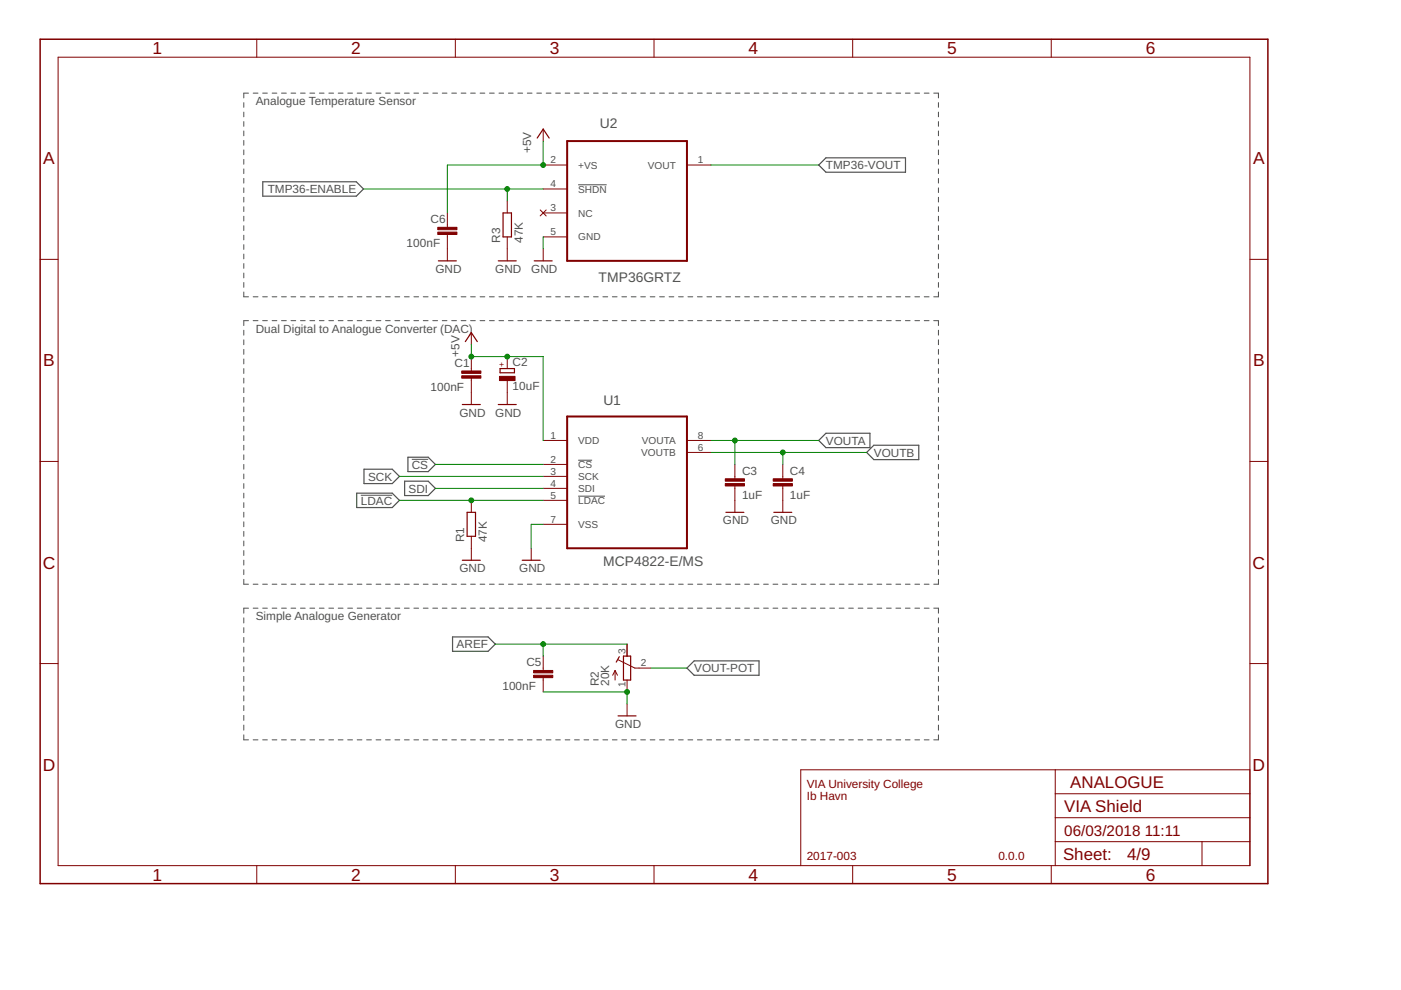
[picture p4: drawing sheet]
<svg xmlns="http://www.w3.org/2000/svg" width="297mm" height="210mm" viewBox="0 0 297 210" stroke-linecap="round" stroke-linejoin="round" font-family="sans-serif">
<g fill="none" stroke="#505050" stroke-width=".21">
<path d="M52.7 19.7h-1v1.1M53.7 19.7h1M55.7 19.7h1M57.7 19.7h1M59.7 19.7h1M61.7 19.7h1M63.7 19.7h1M65.7 19.7h1M67.7 19.7h1M69.7 19.7h1M71.7 19.7h1M73.7 19.7h1"/>
<path d="M75.7 19.7h1M77.7 19.7h1M79.7 19.7h1.1M81.7 19.7h1M83.7 19.7h1.1M85.7 19.7h1.1M87.8 19.7h1M89.7 19.7h1.1M91.8 19.7h1M93.8 19.7h1M95.8 19.7h1M97.8 19.7h1"/>
<path d="M99.8 19.7h1M101.8 19.7h1M103.8 19.7h1M105.8 19.7h1M107.8 19.7h1M109.8 19.7h1M111.8 19.7h1M113.8 19.7h1M115.8 19.7h1M117.8 19.7h1M119.8 19.7h1M121.8 19.7h1"/>
<path d="M123.8 19.7h1M125.8 19.7h1M127.8 19.7h1M129.8 19.7h1M131.8 19.7h1M133.8 19.7h1.1M135.8 19.7h1M137.9 19.7h1M139.8 19.7h1.1M141.9 19.7h1M143.9 19.7h1M145.9 19.7h1"/>
<path d="M147.9 19.7h1M149.9 19.7h1M151.9 19.7h1M153.9 19.7h1M155.9 19.7h1M157.9 19.7h1M159.9 19.7h1M161.9 19.7h1M163.9 19.7h1M165.9 19.7h1M167.9 19.7h1M169.9 19.7h1"/>
<path d="M171.9 19.7h1M173.9 19.7h1M175.9 19.7h1M177.9 19.7h1M179.9 19.7h1M181.9 19.7h1M183.9 19.7h1.1M185.9 19.7h1M188 19.7h1M189.9 19.7h1.1M192 19.7h1M194 19.7h1"/>
<path d="M196 19.7h1M198 19.7h1v1.1M51.7 21.8v1M51.7 23.8v1M51.7 25.8v1M51.7 27.8v1M51.7 29.8v1M51.7 31.8v1M51.7 33.8v1M51.7 35.8v1M51.7 37.8v1M51.7 39.8v1"/>
<path d="M122.6 39.2h6M199 21.8v1M199 23.8v1M199 25.8v1M199 27.8v1M199 29.8v1M199 31.8v1M199 33.8v1M199 35.8v1M199 37.8v1M199 39.8v1M51.7 41.8v1"/>
<path d="M51.7 43.8v1.1M51.7 45.8v1.1M51.7 47.9v1M51.7 49.9v1M51.7 51.9v1M51.7 53.9v1M51.7 55.9v1M51.7 57.9v1M51.7 59.9v1M199 41.8v1M199 43.8v1.1M199 45.8v1.1"/>
<path d="M199 47.9v1M199 49.9v1M199 51.9v1M199 53.9v1M199 55.9v1M199 57.9v1M199 59.9v1M51.7 61.9v1h1M51.7 70v1.1M51.7 72.1v1M51.7 74.1v1M51.7 76.1v1.1"/>
<path d="M51.7 78.1v1.1M52.7 68h-1v1M53.7 62.9h1M53.7 68h1M55.7 62.9h1M55.7 68h1M57.7 62.9h1M57.7 68h1M59.7 62.9h1M59.7 68h1M61.7 62.9h1M61.7 68h1"/>
<path d="M63.7 62.9h1M63.7 68h1M65.7 62.9h1M65.7 68h1M67.7 62.9h1M67.7 68h1M69.7 62.9h1M69.7 68h1M71.7 62.9h1M71.7 68h1M73.7 62.9h1M73.7 68h1"/>
<path d="M75.7 62.9h1M75.7 68h1M77.7 62.9h1M77.7 68h1M79.7 62.9h1.1M79.7 68h1.1M81.7 62.9h1M81.7 68h1M83.7 62.9h1.1M83.7 68h1.1M85.7 62.9h1.1M85.7 68h1.1"/>
<path d="M87.8 62.9h1M87.8 68h1M89.7 62.9h1.1M89.7 68h1.1M91.8 62.9h1M91.8 68h1M93.8 62.9h1M93.8 68h1M95.8 62.9h1M95.8 68h1M97.8 62.9h1M97.8 68h1"/>
<path d="M99.8 62.9h1M99.8 68h1M101.8 62.9h1M101.8 68h1M103.8 62.9h1M103.8 68h1M105.8 62.9h1M105.8 68h1M107.8 62.9h1M107.8 68h1M109.8 62.9h1M109.8 68h1"/>
<path d="M111.8 62.9h1M111.8 68h1M113.8 62.9h1M113.8 68h1M115.8 62.9h1M115.8 68h1M117.8 62.9h1M117.8 68h1M119.8 62.9h1M119.8 68h1M121.8 62.9h1M121.8 68h1"/>
<path d="M123.8 62.9h1M123.8 68h1M125.8 62.9h1M125.8 68h1M127.8 62.9h1M127.8 68h1M129.8 62.9h1M129.8 68h1M131.8 62.9h1M131.8 68h1M133.8 62.9h1.1M133.8 68h1.1"/>
<path d="M135.8 62.9h1M135.8 68h1M137.9 62.9h1M137.9 68h1M139.8 62.9h1.1M139.8 68h1.1M141.9 62.9h1M141.9 68h1M143.9 62.9h1M143.9 68h1M145.9 62.9h1M145.9 68h1"/>
<path d="M147.9 62.9h1M147.9 68h1M149.9 62.9h1M149.9 68h1M151.9 62.9h1M151.9 68h1M153.9 62.9h1M153.9 68h1M155.9 62.9h1M155.9 68h1M157.9 62.9h1M157.9 68h1"/>
<path d="M159.9 62.9h1M159.9 68h1M161.9 62.9h1M161.9 68h1M163.9 62.9h1M163.9 68h1M165.9 62.9h1M165.9 68h1M167.9 62.9h1M167.9 68h1M169.9 62.9h1M169.9 68h1"/>
<path d="M171.9 62.9h1M171.9 68h1M173.9 62.9h1M173.9 68h1M175.9 62.9h1M175.9 68h1M177.9 62.9h1M177.9 68h1M179.9 62.9h1M179.9 68h1M181.9 62.9h1M181.9 68h1"/>
<path d="M183.9 62.9h1.1M183.9 68h1.1M185.9 62.9h1M185.9 68h1M188 62.9h1M188 68h1M189.9 62.9h1.1M189.9 68h1.1M192 62.9h1M192 68h1M194 62.9h1M194 68h1"/>
<path d="M196 62.9h1M196 68h1M198 68h1v1M199 61.9v1h-1M199 70v1.1M199 72.1v1M199 74.1v1M199 76.1v1.1M199 78.1v1.1M51.7 80.2v1M51.7 82.2v1M51.7 84.2v1.1"/>
<path d="M51.7 86.3v1M51.7 88.3v1M51.7 90.3v1.1M51.7 92.4v1M51.7 94.4v1M51.7 96.4v1.1M51.7 98.5v1M87.3 97.4h3.5M122.6 97.6h2.9M199 80.2v1M199 82.2v1M199 84.2v1.1"/>
<path d="M199 86.3v1M199 88.3v1M199 90.3v1.1M199 92.4v1M199 94.4v1M199 96.4v1.1M199 98.5v1M51.7 100.5v1M51.7 102.5v1M51.7 104.6v1M51.7 106.6v1M51.7 108.6v1"/>
<path d="M51.7 110.6v1.1M51.7 112.7v1M51.7 114.7v1M51.7 116.7v1.1M51.7 118.8v1M76.5 105h6.7M122.6 105.2h5.7M199 100.5v1M199 102.5v1M199 104.6v1M199 106.6v1M199 108.6v1"/>
<path d="M199 110.6v1.1M199 112.7v1M199 114.7v1M199 116.7v1.1M199 118.8v1M51.7 120.8v1M51.7 122.8v1.1h1M51.7 131v1.1M51.7 133.1v1M51.7 135.1v1.1M51.7 137.2v1.1M51.7 139.3v1"/>
<path d="M52.7 128.9h-1v1.1M53.7 123.9h1M53.7 128.9h1M55.7 123.9h1M55.7 128.9h1M57.7 123.9h1M57.7 128.9h1M59.7 123.9h1M59.7 128.9h1M61.7 123.9h1M61.7 128.9h1M63.7 123.9h1"/>
<path d="M63.7 128.9h1M65.7 123.9h1M65.7 128.9h1M67.7 123.9h1M67.7 128.9h1M69.7 123.9h1M69.7 128.9h1M71.7 123.9h1M71.7 128.9h1M73.7 123.9h1M73.7 128.9h1M75.7 123.9h1"/>
<path d="M75.7 128.9h1M77.7 123.9h1M77.7 128.9h1M79.7 123.9h1.1M79.7 128.9h1.1M81.7 123.9h1M81.7 128.9h1M83.7 123.9h1.1M83.7 128.9h1.1M85.7 123.9h1.1M85.7 128.9h1.1M87.8 123.9h1"/>
<path d="M87.8 128.9h1M89.7 123.9h1.1M89.7 128.9h1.1M91.8 123.9h1M91.8 128.9h1M93.8 123.9h1M93.8 128.9h1M95.8 123.9h1M95.8 128.9h1M97.8 123.9h1M97.8 128.9h1M99.8 123.9h1"/>
<path d="M99.8 128.9h1M101.8 123.9h1M101.8 128.9h1M103.8 123.9h1M103.8 128.9h1M105.8 123.9h1M105.8 128.9h1M107.8 123.9h1M107.8 128.9h1M109.8 123.9h1M109.8 128.9h1M111.8 123.9h1"/>
<path d="M111.8 128.9h1M113.8 123.9h1M113.8 128.9h1M115.8 123.9h1M115.8 128.9h1M117.8 123.9h1M117.8 128.9h1M119.8 123.9h1M119.8 128.9h1M121.8 123.9h1M121.8 128.9h1M123.8 123.9h1"/>
<path d="M123.8 128.9h1M125.8 123.9h1M125.8 128.9h1M127.8 123.9h1M127.8 128.9h1M129.8 123.9h1M129.8 128.9h1M131.8 123.9h1M131.8 128.9h1M133.8 123.9h1.1M133.8 128.9h1.1M135.8 123.9h1"/>
<path d="M135.8 128.9h1M137.9 123.9h1M137.9 128.9h1M139.8 123.9h1.1M139.8 128.9h1.1M141.9 123.9h1M141.9 128.9h1M143.9 123.9h1M143.9 128.9h1M145.9 123.9h1M145.9 128.9h1M147.9 123.9h1"/>
<path d="M147.9 128.9h1M149.9 123.9h1M149.9 128.9h1M151.9 123.9h1M151.9 128.9h1M153.9 123.9h1M153.9 128.9h1M155.9 123.9h1M155.9 128.9h1M157.9 123.9h1M157.9 128.9h1M159.9 123.9h1"/>
<path d="M159.9 128.9h1M161.9 123.9h1M161.9 128.9h1M163.9 123.9h1M163.9 128.9h1M165.9 123.9h1M165.9 128.9h1M167.9 123.9h1M167.9 128.9h1M169.9 123.9h1M169.9 128.9h1M171.9 123.9h1"/>
<path d="M171.9 128.9h1M173.9 123.9h1M173.9 128.9h1M175.9 123.9h1M175.9 128.9h1M177.9 123.9h1M177.9 128.9h1M179.9 123.9h1M179.9 128.9h1M181.9 123.9h1M181.9 128.9h1M183.9 123.9h1.1"/>
<path d="M183.9 128.9h1.1M185.9 123.9h1M185.9 128.9h1M188 123.9h1M188 128.9h1M189.9 123.9h1.1M189.9 128.9h1.1M192 123.9h1M192 128.9h1M194 123.9h1M194 128.9h1M196 123.9h1"/>
<path d="M196 128.9h1M198 128.9h1v1.1M199 120.8v1M199 122.8v1.1h-1M199 131v1.1M199 133.1v1M199 135.1v1.1M199 137.2v1.1M199 139.3v1M51.7 141.4v1M51.7 143.4v1.1M51.7 145.5v1"/>
<path d="M51.7 147.5v1.1M51.7 149.6v1.1M51.7 151.7v1M51.7 153.7v1.1M51.7 155.8v1.1h1M53.7 156.9h1M55.7 156.9h1M57.7 156.9h1M59.7 156.9h1M61.7 156.9h1M63.7 156.9h1M65.7 156.9h1"/>
<path d="M67.7 156.9h1M69.7 156.9h1M71.7 156.9h1M73.7 156.9h1M75.7 156.9h1M77.7 156.9h1M79.7 156.9h1.1M81.7 156.9h1M83.7 156.9h1.1M85.7 156.9h1.1M87.8 156.9h1M89.7 156.9h1.1"/>
<path d="M91.8 156.9h1M93.8 156.9h1M95.8 156.9h1M97.8 156.9h1M99.8 156.9h1M101.8 156.9h1M103.8 156.9h1M105.8 156.9h1M107.8 156.9h1M109.8 156.9h1M111.8 156.9h1M113.8 156.9h1"/>
<path d="M115.8 156.9h1M117.8 156.9h1M119.8 156.9h1M121.8 156.9h1M123.8 156.9h1M125.8 156.9h1M127.8 156.9h1M129.8 156.9h1M131.8 156.9h1M133.8 156.9h1.1M135.8 156.9h1M137.9 156.9h1"/>
<path d="M139.8 156.9h1.1M141.9 156.9h1M143.9 156.9h1M145.9 156.9h1M147.9 156.9h1M149.9 156.9h1M151.9 156.9h1M153.9 156.9h1M155.9 156.9h1M157.9 156.9h1M159.9 156.9h1M161.9 156.9h1"/>
<path d="M163.9 156.9h1M165.9 156.9h1M167.9 156.9h1M169.9 156.9h1M171.9 156.9h1M173.9 156.9h1M175.9 156.9h1M177.9 156.9h1M179.9 156.9h1M181.9 156.9h1M183.9 156.9h1.1M185.9 156.9h1"/>
<path d="M188 156.9h1M189.9 156.9h1.1M192 156.9h1M194 156.9h1M196 156.9h1M199 141.4v1M199 143.4v1.1M199 145.5v1M199 147.5v1.1M199 149.6v1.1M199 151.7v1M199 153.7v1.1"/>
<path d="M199 155.8v1.1h-1"/>
</g>
<path d="M55.7 38.5h19.8l1.6 1.6-1.6 1.5h-19.8zM173.6 35l1.5-1.5h16.9v3h-16.9zM77.2 99.5h6l1.5 1.5-1.5 1.5h-6zM86.5 96.9h4.3l1.5 1.6-1.5 1.5h-4.3zM173.6 93.4l1.5-1.5h9.3v3h-9.3zM183.7 95.9l1.6-1.5h9.5v3.1h-9.5zM75.6 104.6h7.6l1.5 1.5-1.5 1.5h-7.6zM85.8 102h5l1.5 1.5-1.5 1.6h-5zM95.9 135h7.6l1.5 1.6-1.5 1.5h-7.6zM145.6 141.6l1.6-1.5h13.7v3.1h-13.7z" fill="none" stroke="#505050" stroke-width=".25"/>
<g fill="none" stroke="#800000" stroke-width=".21">
<path d="M12.3 12.1h252.7v171.4h-252.7zM54.4 8.3v3.8M96.5 8.3v3.8M138.7 8.3v3.8M180.8 8.3v3.8M222.9 8.3v3.8M115.2 27.4v2.5M115.2 35h5M145.6 35h5.1M8.5 55h3.8M94.8 45.1v3.1M94.8 49.7v5.6"/>
<path d="M107.5 42.6v2.5M107.5 50.2v5.1M114.5 44.5l1.3 1.3M115.2 52.8v2.5M115.2 50.2h5M115.2 45.1h5M115.2 40.1h5M115.8 44.5l-1.3 1.3M265 55h3.8M99.9 70.5v2.6M99.9 75.6v3.1M107.5 75.6v2.5"/>
<path d="M8.5 97.8h3.8M99.9 80.2v5.6M107.5 80.7v5.1M115.2 93.4h5M115.2 98.5h5M145.6 93.4h5.1M145.6 95.9h5.1M155.8 98.5v3M166 98.5v3M265 97.8h3.8M99.9 106.1v2.5M99.9 113.7v5.1"/>
<path d="M112.6 116.2v2.6M115.2 101h5M115.2 103.5h5M115.2 106.1h5M115.2 111.2h5M155.8 103v5.6M166 103v5.6M115.2 139.1v3.1M131.1 139.9l3.5 1.7h3.4M132.9 136.6v2.5M8.5 140.7h3.8M115.2 143.7v3"/>
<path d="M130.4 142.2v2M130.4 142.2l-.5 1M130.4 142.2l.5 1M132.9 144.2v2.5M132.9 149.2v2.6M265 140.7h3.8M223.7 178.5h41.3M223.7 163.2v20.3M223.7 173.4h41.3M223.7 168.3h41.3M254.8 178.5v5M265 163.2h-95.2v20.3"/>
<path d="M54.4 183.5v3.8M96.5 183.5v3.8M138.7 183.5v3.8M180.8 183.5v3.8M222.9 183.5v3.8"/>
</g>
<path d="M8.5 8.3h260.3v179h-260.3z" fill="none" stroke="#800000" stroke-width=".32"/>
<path d="M120.2 29.9h25.4v25.4h-25.4zM120.2 88.3h25.4v27.9h-25.4z" fill="none" stroke="#800000" stroke-width=".42"/>
<g fill="#800000" stroke="#800000" stroke-width=".21">
<path d="M97.9 79.7h4.1v.5h-4.1z"/>
<path d="M97.9 78.7h4.1v.5h-4.1z"/>
<path d="M105.9 79.8h3.3v.9h-3.3z"/>
<path d="M153.8 102.5h4v.5h-4z"/>
<path d="M153.8 101.5h4v.5h-4z"/>
<path d="M163.9 102.5h4.1v.5h-4.1z"/>
<path d="M163.9 101.5h4.1v.5h-4.1z"/>
<path d="M113.1 143.2h4.1v.5h-4.1z"/>
<path d="M113.1 142.2h4.1v.5h-4.1z"/>
<path d="M92.8 49.2h4.1v.5h-4.1z"/>
<path d="M92.8 48.2h4.1v.5h-4.1z"/>
</g>
<g fill="none" stroke="#800000" stroke-width=".25">
<path d="M113.9 29.3l1.3-1.9 1.2 1.9M92.9 55.3h3.9M105.6 55.3h3.9M106.7 45.1h1.7v5.1h-1.7zM113.3 55.3h3.8M98.7 72.4l1.2-1.9 1.3 1.9M106 78.1h3.1v.9h-3.1zM98 85.8h3.8M105.6 85.8h3.9M98 118.8h3.8M99 108.6h1.8v5.1h-1.8zM110.7 118.8h3.8"/>
<path d="M153.9 108.6h3.8M164.1 108.6h3.8M131.3 139.2l-.6 1.2M132.2 139.1h1.5v5.1h-1.5zM131 151.8h3.9"/>
</g>
<g fill="none" stroke="#008000" stroke-width=".21">
<path d="M115.2 29.9v5.1h-20.4v10.1M150.7 35h22.9M77.1 40.1h38.1M107.5 40.1v2.5M115.2 50.2v2.6M99.9 73.1v2.5h15.3v17.8M92.3 98.5h22.9M150.7 93.4h22.9M150.7 95.9h33M155.8 93.4v5.1M166 95.9v2.6M84.7 101h30.5"/>
<path d="M84.7 106.1h30.5M92.3 103.5h22.9M115.2 111.2h-2.6v5M105 136.6h27.9M115.2 136.6v2.5M115.2 146.7h17.7v2.5M138 141.6h7.6"/>
</g>
<g fill="#008000" stroke="#008000" stroke-width=".21">
<circle cx="107.5" cy="75.6" r=".51"/>
<circle cx="99.9" cy="75.6" r=".51"/>
<circle cx="115.2" cy="35" r=".51"/>
<circle cx="132.9" cy="146.7" r=".51"/>
<circle cx="99.9" cy="106.1" r=".51"/>
<circle cx="155.8" cy="93.4" r=".51"/>
<circle cx="166" cy="95.9" r=".51"/>
<circle cx="115.2" cy="136.6" r=".51"/>
<circle cx="107.5" cy="40.1" r=".51"/>
</g>
<g font-size="3.7" fill="#800000">
<text x="32.4" y="11.5">1</text>
<text x="74.5" y="11.5">2</text>
<text x="116.6" y="11.5">3</text>
<text x="158.7" y="11.5">4</text>
<text x="200.8" y="11.5">5</text>
<text x="242.9" y="11.5">6</text>
<text x="9.2" y="34.8">A</text>
<text x="265.7" y="34.8">A</text>
<text x="9.2" y="77.7">B</text>
<text x="265.7" y="77.7">B</text>
<text x="9.1" y="120.6">C</text>
<text x="265.6" y="120.6">C</text>
<text x="9.1" y="163.4">D</text>
<text x="265.6" y="163.4">D</text>
<text x="32.4" y="186.7">1</text>
<text x="74.5" y="186.7">2</text>
<text x="116.6" y="186.7">3</text>
<text x="158.7" y="186.7">4</text>
<text x="200.8" y="186.7">5</text>
<text x="242.9" y="186.7">6</text>
</g>
<g font-size="3.6" fill="#800000">
<text x="226.9" y="167">ANALOGUE</text>
<text x="225.6" y="172.1">VIA Shield</text>
<text x="225.4" y="182.4">Sheet:</text>
<text x="239" y="182.3">4/9</text>
</g>
<g font-size="3.2" fill="#800000">
<text x="225.6" y="177.2">06/03/2018</text>
<text x="242.7" y="177.2">11:11</text>
</g>
<g font-size="2.9" fill="#505050">
<text x="127.2" y="27.1">U2</text>
<text x="126.9" y="59.7">TMP36GRTZ</text>
<text x="127.9" y="85.8">U1</text>
<text x="127.9" y="120.1">MCP4822-E/MS</text>
</g>
<g font-size="2.5" fill="#505050">
<text x="54.2" y="22.3">Analogue Temperature Sensor</text>
<text x="112.6" y="32.4" transform="rotate(-90 112.6 32.4)">+5V</text>
<text x="175.1" y="35.9">TMP36-VOUT</text>
<text x="56.8" y="41">TMP36-ENABLE</text>
<text x="91.3" y="47.3">C6</text>
<text x="86.2" y="52.4">100nF</text>
<text x="106.1" y="51.5" transform="rotate(-90 106.1 51.5)">R3</text>
<text x="110.9" y="51.5" transform="rotate(-90 110.9 51.5)">47K</text>
<text x="92.3" y="57.8">GND</text>
<text x="105" y="57.8">GND</text>
<text x="112.6" y="57.8">GND</text>
<text x="54.2" y="70.5">Dual Digital to Analogue Converter (DAC)</text>
<text x="96.4" y="77.8">C1</text>
<text x="97.4" y="75.6" transform="rotate(-90 97.4 75.6)">+5V</text>
<text x="108.7" y="77.7">C2</text>
<text x="91.3" y="82.9">100nF</text>
<text x="108.7" y="82.8">10uF</text>
<text x="97.4" y="88.3">GND</text>
<text x="105" y="88.3">GND</text>
<text x="175.1" y="94.3">VOUTA</text>
<text x="78" y="101.9">SCK</text>
<text x="87.3" y="99.4">CS</text>
<text x="157.3" y="100.6">C3</text>
<text x="167.5" y="100.6">C4</text>
<text x="185.3" y="96.8">VOUTB</text>
<text x="76.5" y="107">LDAC</text>
<text x="86.6" y="104.4">SDI</text>
<text x="157.3" y="105.7">1uF</text>
<text x="167.5" y="105.7">1uF</text>
<text x="153.3" y="111.2">GND</text>
<text x="163.4" y="111.2">GND</text>
<text x="98.4" y="115" transform="rotate(-90 98.4 115)">R1</text>
<text x="103.2" y="115" transform="rotate(-90 103.2 115)">47K</text>
<text x="97.4" y="121.3">GND</text>
<text x="110.1" y="121.3">GND</text>
<text x="54.2" y="131.5">Simple Analogue Generator</text>
<text x="96.8" y="137.4">AREF</text>
<text x="111.6" y="141.3">C5</text>
<text x="147.2" y="142.5">VOUT-POT</text>
<text x="106.5" y="146.3">100nF</text>
<text x="127" y="145.4" transform="rotate(-90 127 145.4)">R2</text>
<text x="129.1" y="145.4" transform="rotate(-90 129.1 145.4)">20K</text>
<text x="130.4" y="154.3">GND</text>
</g>
<g font-size="2.5" fill="#800000">
<text x="171" y="167">VIA University College</text>
<text x="171" y="169.6">Ib Havn</text>
<text x="171" y="182.3">2017-003</text>
<text x="211.7" y="182.3">0.0.0</text>
</g>
<g font-size="2.1" fill="#505050">
<text x="116.7" y="34.6">2</text>
<text x="122.6" y="35.7">+VS</text>
<text x="137.4" y="35.7">VOUT</text>
<text x="148" y="34.6">1</text>
<text x="116.7" y="39.7">4</text>
<text x="122.6" y="40.8">SHDN</text>
<text x="116.7" y="44.8">3</text>
<text x="122.6" y="45.9">NC</text>
<text x="116.7" y="49.9">5</text>
<text x="122.6" y="51">GND</text>
<text x="116.7" y="93">1</text>
<text x="122.6" y="94.2">VDD</text>
<text x="136.1" y="94.2">VOUTA</text>
<text x="148" y="93">8</text>
<text x="148" y="95.6">6</text>
<text x="116.7" y="98.1">2</text>
<text x="116.7" y="100.7">3</text>
<text x="122.6" y="99.2">CS</text>
<text x="122.6" y="101.8">SCK</text>
<text x="135.9" y="96.7">VOUTB</text>
<text x="116.7" y="103.2">4</text>
<text x="116.7" y="105.7">5</text>
<text x="122.6" y="104.3">SDI</text>
<text x="122.6" y="106.8">LDAC</text>
<text x="116.7" y="110.8">7</text>
<text x="122.6" y="111.9">VSS</text>
<text x="132.6" y="138.7" transform="rotate(-90 132.6 138.7)">3</text>
<text x="135.8" y="141.3">2</text>
<text x="132.6" y="145.7" transform="rotate(-90 132.6 145.7)">1</text>
</g>
<text font-size="1.8" fill="#800000" x="107" y="77.7" transform="rotate(-90 107 77.7)">+</text>
</svg>
